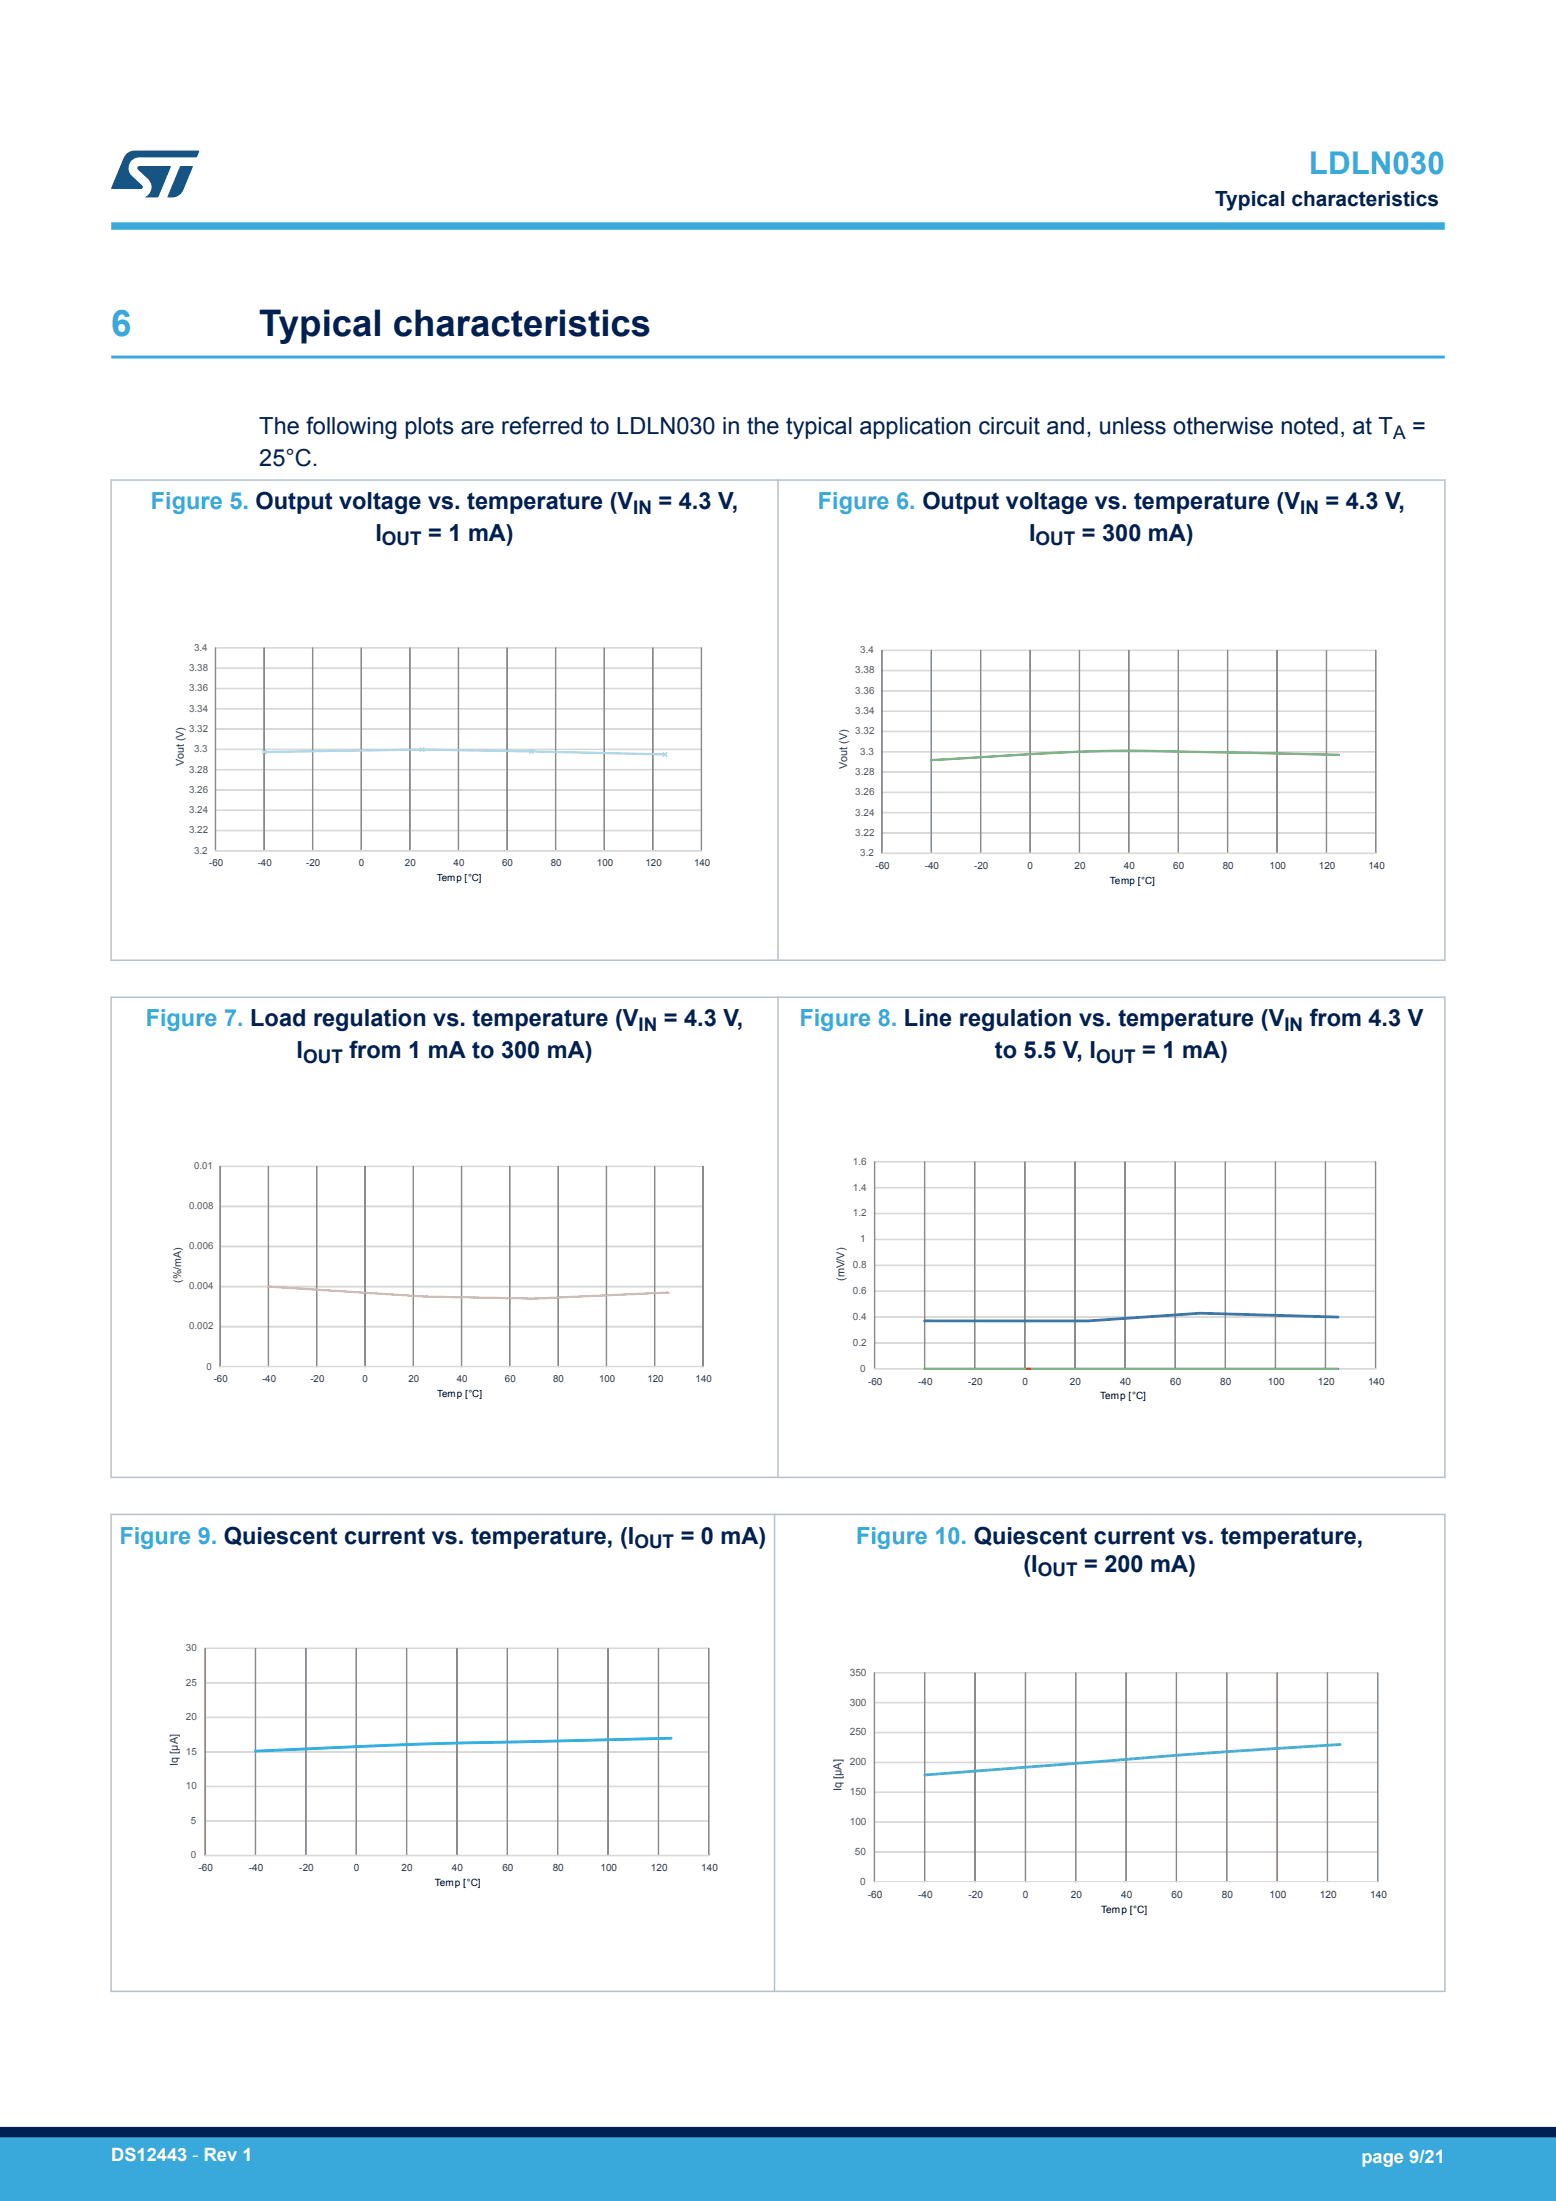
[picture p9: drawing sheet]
<svg xmlns="http://www.w3.org/2000/svg" width="210mm" height="297mm" viewBox="0 0 210 297" stroke-linecap="round" stroke-linejoin="round" font-family="sans-serif">
<path d="M15 48.2h180" fill="none" stroke="#39a9dc" stroke-width=".4"/>
<path d="M29.1 112h65.6v.1h-65.6zM29.1 109.3h65.6v.1h-65.6zM29.1 106.6h65.6h-65.6zM29.1 103.8h65.6v.1h-65.6zM29.1 101.1h65.6v.1h-65.6zM29.1 98.3h65.6v.1h-65.6zM29.1 95.6h65.6v.1h-65.6zM29.1 92.9h65.6h-65.6zM29.1 90.1h65.6v.1h-65.6zM29.1 87.4h65.6v.1h-65.6z" fill="#d9d9d8"/>
<path d="M29.1 98.3h65.6v.1h-65.6zM29.1 95.6h65.6v.1h-65.6zM29.1 92.9h65.6h-65.6zM29.1 90.1h65.6v.1h-65.6zM29.1 87.4h65.6v.1h-65.6zM29.1 112h65.6v.1h-65.6zM29.1 109.3h65.6v.1h-65.6zM29.1 106.6h65.6h-65.6zM29.1 103.8h65.6v.1h-65.6zM29.1 101.1h65.6v.1h-65.6z" fill="none" stroke="#d9d9d8" stroke-width=".13"/>
<path d="M29.1 87.4v27.4zM35.6 87.4l.1 27.4zM42.2 87.4v27.4zM48.7 87.4l.1 27.4zM55.3 87.4v27.4zM61.8 87.4l.1 27.4zM68.4 87.4l.1 27.4zM75 87.4v27.4zM81.5 87.4l.1 27.4zM88.1 87.4v27.4zM94.6 87.4l.1 27.4z" fill="#898989"/>
<path d="M29.1 87.4v27.4zM35.6 87.4l.1 27.4zM42.2 87.4v27.4zM48.7 87.4l.1 27.4zM55.3 87.4v27.4zM61.8 87.4l.1 27.4zM68.4 87.4l.1 27.4zM75 87.4v27.4zM81.5 87.4l.1 27.4zM88.1 87.4v27.4zM94.6 87.4l.1 27.4z" fill="none" stroke="#898989" stroke-width=".13"/>
<path d="M29.1 114.8h65.6v.1h-65.6zM29.1 114.8h65.6" fill="none" stroke="#d9d9d8" stroke-width=".13"/>
<path d="M35.6 101.4l21.4-.3 14.7 .2 18.1 .4v.1l-.1 .1-32.7-.7-21.4 .4z" fill="#adc6e4"/>
<path d="M35.6 101.4l21.4-.3 14.7 .2 18.1 .4v.1l-.1 .1-32.7-.7-21.4 .4z" fill="none" stroke="#adc6e4" stroke-width=".13"/>
<path d="M35.4 101.2l.5 .6zM35.4 101.8l.5-.6z" fill="#adc6e4"/>
<path d="M35.4 101.2l.5 .6M35.9 101.2l-.5 .6" fill="none" stroke="#adc6e4" stroke-width=".18"/>
<path d="M56.7 100.9l.5 .5zM56.7 101.4l.5-.5z" fill="#adc6e4"/>
<path d="M56.7 100.9l.5 .5M57.2 100.9l-.5 .5" fill="none" stroke="#adc6e4" stroke-width=".18"/>
<path d="M71.4 101.1l.6 .6zM71.4 101.7l.6-.6z" fill="#adc6e4"/>
<path d="M71.4 101.1l.6 .6M72 101.1l-.6 .6" fill="none" stroke="#adc6e4" stroke-width=".18"/>
<path d="M89.5 101.5l.5 .6zM89.5 102.1l.5-.6z" fill="#adc6e4"/>
<path d="M89.5 101.5l.5 .6M90 101.5l-.5 .6" fill="none" stroke="#adc6e4" stroke-width=".18"/>
<path d="M22 76.4h76v52h-76zM112 76.4h76v52h-76z" fill="none" stroke="#fff" stroke-width=".13"/>
<path d="M119 112.4h66.7h-66.7zM119 109.6h66.7v.1h-66.7zM119 106.9h66.7v.1h-66.7zM119 104.1h66.7v.1h-66.7zM119 101.4h66.7v.1h-66.7zM119 98.7h66.7h-66.7zM119 95.9h66.7v.1h-66.7zM119 93.2h66.7v.1h-66.7zM119 90.4h66.7v.1h-66.7zM119 87.7h66.7v.1h-66.7z" fill="#d9d9d8"/>
<path d="M119 98.7h66.7h-66.7zM119 95.9h66.7v.1h-66.7zM119 93.2h66.7v.1h-66.7zM119 90.4h66.7v.1h-66.7zM119 87.7h66.7v.1h-66.7zM119 112.4h66.7h-66.7zM119 109.6h66.7v.1h-66.7zM119 106.9h66.7v.1h-66.7zM119 104.1h66.7v.1h-66.7zM119 101.4h66.7v.1h-66.7z" fill="none" stroke="#d9d9d8" stroke-width=".13"/>
<path d="M119 87.8l.1 27.3zM125.7 87.8v27.3zM132.3 87.8l.1 27.3zM139 87.8l.1 27.3zM145.7 87.8v27.3zM152.3 87.8l.1 27.3zM159 87.8l.1 27.3zM165.7 87.8v27.3zM172.3 87.8l.1 27.3zM179 87.8l.1 27.3zM185.7 87.8v27.3z" fill="#898989"/>
<path d="M119 87.8l.1 27.3zM125.7 87.8v27.3zM132.3 87.8l.1 27.3zM139 87.8l.1 27.3zM145.7 87.8v27.3zM152.3 87.8l.1 27.3zM159 87.8l.1 27.3zM165.7 87.8v27.3zM172.3 87.8l.1 27.3zM179 87.8l.1 27.3zM185.7 87.8v27.3z" fill="none" stroke="#898989" stroke-width=".13"/>
<path d="M119 115.1h66.7v.1h-66.7zM119 115.1h66.7" fill="none" stroke="#d9d9d8" stroke-width=".13"/>
<path d="M125.6 102.5l1.5-.1a429.1 429.1 0 0 1 24.4-1.2l18.3 .3 10.9 .3 .1 .1h-.1l-19.4-.4a217.1 217.1 0 0 0-24.4 .5l-11.2 .7z" fill="#71ad46"/>
<path d="M125.6 102.5l1.5-.1a429.1 429.1 0 0 1 24.4-1.2l18.3 .3 10.9 .3 .1 .1h-.1l-19.4-.4a217.1 217.1 0 0 0-24.4 .5l-11.2 .7z" fill="none" stroke="#71ad46" stroke-width=".13"/>
<path d="M14.9 64.8h180.2M15 64.7v65M105 64.7v65M195 64.7v65M14.9 129.6h180.2" fill="none" stroke="#b9c4ca" stroke-width=".21"/>
<path d="M22 146.2h76v52h-76z" fill="none" stroke="#fff" stroke-width=".13"/>
<path d="M29.7 179h65.2v.1h-65.2zM29.7 173.6h65.2v.1h-65.2zM29.7 168.2h65.2h-65.2zM29.7 162.7h65.2v.1h-65.2zM29.7 157.3h65.2v.1h-65.2z" fill="#d9d9d8"/>
<path d="M29.7 157.3v.1h65.2v-.1M29.7 179h65.2v.1h-65.2zM29.7 173.6h65.2v.1h-65.2zM29.7 168.2h65.2h-65.2zM29.7 162.7h65.2v.1h-65.2z" fill="none" stroke="#d9d9d8" stroke-width=".18"/>
<path d="M29.7 157.4v27zM36.2 157.4l.1 27zM42.7 157.4l.1 27zM49.2 157.4l.1 27zM55.8 157.4v27zM62.3 157.4v27zM68.8 157.4v27zM75.3 157.4l.1 27zM81.8 157.4l.1 27zM88.3 157.4l.1 27zM94.8 157.4l.1 27z" fill="#898989"/>
<path d="M29.7 157.4v27zM36.2 157.4l.1 27zM42.7 157.4l.1 27zM49.2 157.4l.1 27zM55.8 157.4v27zM62.3 157.4v27zM68.8 157.4v27zM75.3 157.4l.1 27zM81.8 157.4l.1 27zM88.3 157.4l.1 27zM94.8 157.4l.1 27z" fill="none" stroke="#898989" stroke-width=".13"/>
<path d="M29.7 184.4h65.2" fill="none" stroke="#d9d9d8" stroke-width=".13"/>
<path d="M29.7 184.5v-.1h65.2v.1" fill="none" stroke="#d9d9d8" stroke-width=".18"/>
<path d="M36.2 173.6l21.2 1.3 14.7 .3 17.9-.9 .1 .1-.1 .1-17.9 .8-14.7-.3-21.2-1.3z" fill="#f1a78a"/>
<path d="M36.2 173.6l21.2 1.3 14.7 .3 17.9-.9 .1 .1-.1 .1-17.9 .8-14.7-.3-21.2-1.3z" fill="none" stroke="#f1a78a" stroke-width=".13"/>
<path d="M36.2 173.6h.3v.1h-.3z" fill-rule="evenodd" fill="#f1a78a"/>
<path d="M36.2 173.6h.3v.1h-.3z" fill="none" stroke="#f1a78a" stroke-width=".18"/>
<path d="M57.4 174.9h.3v.1h-.3z" fill-rule="evenodd" fill="#f1a78a"/>
<path d="M57.4 174.9h.3v.1h-.3z" fill="none" stroke="#f1a78a" stroke-width=".18"/>
<path d="M72.1 175.2h.3v.1h-.3z" fill-rule="evenodd" fill="#f1a78a"/>
<path d="M72.1 175.2h.3v.1h-.3z" fill="none" stroke="#f1a78a" stroke-width=".18"/>
<path d="M90 174.4h.3v.1h-.3z" fill-rule="evenodd" fill="#f1a78a"/>
<path d="M90 174.4h.3v.1h-.3z" fill="none" stroke="#f1a78a" stroke-width=".18"/>
<path d="M112 146.2h76v52h-76z" fill="none" stroke="#fff" stroke-width=".13"/>
<path d="M118 181.2h67.7v.1h-67.7zM118 177.7h67.7v.1h-67.7zM118 174.2h67.7v.1h-67.7zM118 170.7h67.7v.1h-67.7zM118 167.2h67.7v.1h-67.7zM118 163.7h67.7v.1h-67.7zM118 160.2h67.7v.1h-67.7zM118 156.7h67.7v.1h-67.7z" fill="#d9d9d8"/>
<path d="M118 156.7h67.7v.1h-67.7zM118 177.7h67.7v.1h-67.7zM118 174.2h67.7v.1h-67.7zM118 170.7h67.7v.1h-67.7zM118 167.2h67.7v.1h-67.7zM118 163.7h67.7v.1h-67.7zM118 160.2h67.7v.1h-67.7zM118 181.2h67.7v.1h-67.7z" fill="none" stroke="#d9d9d8" stroke-width=".13"/>
<path d="M118 156.8l.1 27.9zM124.8 156.8v27.9zM131.5 156.8l.1 27.9zM138.3 156.8v27.9zM145.1 156.8v27.9zM151.8 156.8l.1 27.9zM158.6 156.8v27.9zM165.3 156.8l.1 27.9zM172.1 156.8l.1 27.9zM178.9 156.8v27.9zM185.6 156.8l.1 27.9z" fill="#898989"/>
<path d="M118 156.8l.1 27.9zM124.8 156.8v27.9zM131.5 156.8l.1 27.9zM138.3 156.8v27.9zM145.1 156.8v27.9zM151.8 156.8l.1 27.9zM158.6 156.8v27.9zM165.3 156.8l.1 27.9zM172.1 156.8l.1 27.9zM178.9 156.8v27.9zM185.6 156.8l.1 27.9z" fill="none" stroke="#898989" stroke-width=".13"/>
<path d="M118 184.7h67.7h-67.7zM118 184.7h67.7" fill="none" stroke="#d9d9d8" stroke-width=".13"/>
<path d="M124.7 178.2l22.1-.1 15.2-1 18.6 .5 .1 .1-.1 .1-18.6-.5-15.2 1.1h-22z" fill="#4a72b8"/>
<path d="M124.7 178.2l22.1-.1 15.2-1 18.6 .5 .1 .1-.1 .1-18.6-.5-15.2 1.1h-22z" fill="none" stroke="#4a72b8" stroke-width=".13"/>
<path d="M124.7 184.7l55.9-.1 .1 .1-.1 .1h-55.8z" fill="#629941"/>
<path d="M124.7 184.7l55.9-.1 .1 .1-.1 .1h-55.8z" fill="none" stroke="#629941" stroke-width=".13"/>
<path d="M138.6 184.7l.4-.1 .1 .1-.4 .1z" fill="#ed2224"/>
<path d="M138.6 184.7l.4-.1 .1 .1-.4 .1z" fill="none" stroke="#ed2224" stroke-width=".13"/>
<path d="M14.9 134.6h180.2M15 134.5v65M105 134.5v65M195 134.5v65M14.9 199.4h180.2" fill="none" stroke="#b9c4ca" stroke-width=".21"/>
<path d="M21.8 211.8h75.9v51.9h-75.9z" fill="none" stroke="#fff" stroke-width=".13"/>
<path d="M27.7 245.7h68v.1h-68zM27.7 241h68v.1h-68zM27.7 236.4h68v.1h-68zM27.7 231.7h68v.1h-68zM27.7 227h68v.1h-68zM27.7 222.4h68v.1h-68z" fill="#d9d9d8"/>
<path d="M27.7 236.4h68v.1h-68zM27.7 231.7h68v.1h-68zM27.7 227h68v.1h-68zM27.7 222.4h68v.1h-68zM27.7 245.7h68v.1h-68zM27.7 241h68v.1h-68z" fill="none" stroke="#d9d9d8" stroke-width=".13"/>
<path d="M27.7 222.4v28zM34.5 222.4v28zM41.3 222.4v28zM48 222.4l.1 28zM54.9 222.4v28zM61.6 222.4l.1 28zM68.4 222.4l.1 28zM75.2 222.4l.1 28zM82 222.4l.1 28zM88.8 222.4l.1 28zM95.6 222.4l.1 28z" fill="#898989"/>
<path d="M27.7 222.4v28zM34.5 222.4v28zM41.3 222.4v28zM48 222.4l.1 28zM54.9 222.4v28zM61.6 222.4l.1 28zM68.4 222.4l.1 28zM75.2 222.4l.1 28zM82 222.4l.1 28zM88.8 222.4l.1 28zM95.6 222.4l.1 28z" fill="none" stroke="#898989" stroke-width=".13"/>
<path d="M27.7 250.3h68v.1h-68zM27.7 250.4h68" fill="none" stroke="#d9d9d8" stroke-width=".13"/>
<path d="M34.4 236.2l25.4-1.1 30.8-.7 .1 .2-.1 .1h-.3l-33.1 .8-22.7 .9z" fill="#2caee4"/>
<path d="M34.4 236.2l25.4-1.1 30.8-.7 .1 .2-.1 .1h-.3l-33.1 .8-22.7 .9z" fill="none" stroke="#2caee4" stroke-width=".13"/>
<path d="M111.8 215.6h75.9v52h-75.9z" fill="none" stroke="#fff" stroke-width=".13"/>
<path d="M118 249.9h67.9v.1h-67.9zM118 245.8h67.9v.1h-67.9zM118 241.8h67.9v.1h-67.9zM118 237.8h67.9v.1h-67.9zM118 233.7h67.9v.1h-67.9zM118 229.7h67.9v.1h-67.9zM118 225.7h67.9v.1h-67.9z" fill="#d9d9d8"/>
<path d="M118 237.8h67.9v.1h-67.9zM118 233.7h67.9v.1h-67.9zM118 229.7h67.9v.1h-67.9zM118 225.7h67.9v.1h-67.9zM118 249.9h67.9v.1h-67.9zM118 245.8h67.9v.1h-67.9zM118 241.8h67.9v.1h-67.9z" fill="none" stroke="#d9d9d8" stroke-width=".13"/>
<path d="M118 225.7v28.2zM124.8 225.7v28.2zM131.6 225.7v28.2zM138.4 225.7v28.2zM145.2 225.7v28.2zM152 225.7v28.2zM158.7 225.7l.1 28.2zM165.5 225.7l.1 28.2zM172.3 225.7l.1 28.2zM179.1 225.7l.1 28.2zM185.9 225.7l.1 28.2z" fill="#898989"/>
<path d="M118 225.7v28.2zM124.8 225.7v28.2zM131.6 225.7v28.2zM138.4 225.7v28.2zM145.2 225.7v28.2zM152 225.7v28.2zM158.7 225.7l.1 28.2zM165.5 225.7l.1 28.2zM172.3 225.7l.1 28.2zM179.1 225.7l.1 28.2zM185.9 225.7l.1 28.2z" fill="none" stroke="#898989" stroke-width=".13"/>
<path d="M118 254v-.1h67.9v.1M118 253.9h67.9" fill="none" stroke="#d9d9d8" stroke-width=".13"/>
<path d="M124.7 239.4l37.5-2.9 18.6-1.2 .2 .1-.1 .1-20.7 1.4-35.4 2.7z" fill="#5d9bd3"/>
<path d="M124.7 239.4l37.5-2.9 18.6-1.2 .2 .1-.1 .1-20.7 1.4-35.4 2.7z" fill="none" stroke="#5d9bd3" stroke-width=".13"/>
<path d="M14.9 204.4h180.2M15 204.3v64.5M104.5 204.3v64.5M195 204.3v64.5M14.9 268.7h180.2" fill="none" stroke="#b9c4ca" stroke-width=".21"/>
<path d="M15 30.5h180" fill="none" stroke="#39a9dc" stroke-width="1"/>
<g fill="#005288">
<path d="M17.1 20.7l.7-.3 .4-.1h8.6l.1 .1-.4 .8h-7.6a1.45 1.45 0 0 0-1.4 .9 1.45 1.45 0 0 0 .2 1.6l1.5 1.3 .1 .2-.1 .2-.2 .1h-4l1.7-4.2z"/>
<path d="M24.3 22.4h1.6l.1 .1-1.3 3.2a1.6 1.6 0 0 1-1.5 .9h-.5l-.1-.1z"/>
<path d="M18.6 22.5l.2-.1h4.2l.1 .1-1.8 4.1h-1.7a1.54 1.54 0 0 0 .4-2.4l-1.4-1.3-.1-.2z"/>
</g>
<g fill="#39a9dc">
<path d="M0 288.4h210v8.6h-210z" fill-rule="evenodd"/>
<path d="M-.1 288.4h210.2v4.4h-210.2z" fill-rule="evenodd"/>
</g>
<path d="M0 287.7h210" fill="none" stroke="#002052" stroke-width="1.4"/>
<text font-size="4.9" fill="#39a9dc" x="15" y="45.4">6</text>
<text font-size="4.9" fill="#002052" x="35" y="45.4">Typical characteristics</text>
<text font-size="4.2" fill="#39a9dc" x="176.6" y="23.5">LDLN030</text>
<g font-size="3.2" fill="#002052">
<text x="35" y="58.6">The following plots are referred to LDLN030 in the typical application circuit and, unless otherwise noted, at T</text>
<text x="190.6" y="58.6">=</text>
<text x="35" y="62.9">25°C.</text>
<text x="88.9" y="68.7">= 4.3 V,</text>
<text x="178.9" y="68.7">= 4.3 V,</text>
<text x="50.7" y="73">I</text>
<text x="57.8" y="73">= 1 mA)</text>
<text x="138.9" y="73">I</text>
<text x="146" y="73">= 300 mA)</text>
<text x="40" y="142.7">I</text>
<text x="47.2" y="142.7">from 1 mA to 300 mA)</text>
<text x="89.6" y="138.5">= 4.3 V,</text>
<text x="134.3" y="142.7">to 5.5 V, I</text>
<text x="154.2" y="142.7">= 1 mA)</text>
<text x="176.8" y="138.5">from 4.3 V</text>
<text x="91.9" y="208.3">= 0 mA)</text>
<text x="138.1" y="212.1">(I</text>
<text x="146.3" y="212.1">= 200 mA)</text>
</g>
<g font-size="3.2" fill="#39a9dc">
<text x="20.4" y="68.7">Figure 5. Output voltage vs. temperature (V</text>
<text x="110.4" y="68.7">Figure 6. Output voltage vs. temperature (V</text>
<text x="19.7" y="138.5">Figure 7. Load regulation vs. temperature (V</text>
<text x="107.9" y="138.5">Figure 8. Line regulation vs. temperature (V</text>
<text x="16.1" y="208.3">Figure 9. Quiescent current vs. temperature, (I</text>
<text x="115.5" y="208.3">Figure 10. Quiescent current vs. temperature,</text>
</g>
<text font-size="2.8" fill="#002052" x="164" y="27.9">Typical characteristics</text>
<g font-size="2.5" fill="#002052">
<text x="188" y="59.2">A</text>
<text x="85.5" y="69.3">IN</text>
<text x="175.5" y="69.3">IN</text>
<text x="51.5" y="73.6">OUT</text>
<text x="139.8" y="73.6">OUT</text>
<text x="40.9" y="143.4">OUT</text>
<text x="86.2" y="139.1">IN</text>
<text x="147.9" y="143.4">OUT</text>
<text x="173.3" y="139.1">IN</text>
<text x="85.6" y="208.9">OUT</text>
<text x="140.1" y="212.7">OUT</text>
</g>
<g font-size="2.5" fill="#fff">
<text x="15" y="291.6">DS12443 - Rev 1</text>
<text x="183.7" y="291.9">page 9/21</text>
</g>
<g font-size="1.5" fill="#343434">
<text x="24.8" y="103.4" transform="rotate(-90 24.8 103.4)">Vout (V)</text>
<text x="114.3" y="103.7" transform="rotate(-90 114.3 103.7)">Vout (V)</text>
<text x="114" y="172.9" transform="rotate(-90 114 172.9)">(mV/V)</text>
<text x="24" y="238.2" transform="rotate(-90 24 238.2)">Iq [µA]</text>
<text x="113.6" y="241.7" transform="rotate(-90 113.6 241.7)">Iq [µA]</text>
</g>
<g font-size="1.4" fill="#343434">
<text x="24.5" y="173.1" transform="rotate(-90 24.5 173.1)">(%/mA)</text>
<text x="117.1" y="256.1">-60</text>
<text x="123.9" y="256.1">-40</text>
<text x="130.7" y="256.1">-20</text>
<text x="138.1" y="256.1">0</text>
<text x="144.5" y="256.1">20</text>
<text x="151.3" y="256.1">40</text>
<text x="158.1" y="256.1">60</text>
<text x="164.9" y="256.1">80</text>
<text x="171.3" y="256.1">100</text>
<text x="178.1" y="256.1">120</text>
<text x="184.9" y="256.1">140</text>
</g>
<g font-size="1.4" fill="#5a5a5a">
<text x="114.7" y="226.1">350</text>
<text x="114.7" y="230.1">300</text>
<text x="114.7" y="238.2">200</text>
<text x="114.7" y="234.2">250</text>
<text x="114.7" y="242.2">150</text>
<text x="114.7" y="246.3">100</text>
<text x="115.4" y="250.3">50</text>
<text x="116.1" y="254.3">0</text>
</g>
<text font-size="1.4" fill="#010101" x="148.6" y="258.1">Temp [°C]</text>
<g font-size="1.3" fill="#5a5a5a">
<text x="26.2" y="87.8">3.4</text>
<text x="116.1" y="88.1">3.4</text>
<text x="25.5" y="93.3">3.36</text>
<text x="25.5" y="90.5">3.38</text>
<text x="115.4" y="93.6">3.36</text>
<text x="115.4" y="90.9">3.38</text>
<text x="25.5" y="98.8">3.32</text>
<text x="25.5" y="96">3.34</text>
<text x="26.2" y="101.5">3.3</text>
<text x="115.4" y="99.1">3.32</text>
<text x="115.4" y="96.4">3.34</text>
<text x="116.1" y="101.8">3.3</text>
<text x="25.5" y="107">3.26</text>
<text x="25.5" y="104.2">3.28</text>
<text x="115.4" y="107.3">3.26</text>
<text x="115.4" y="104.6">3.28</text>
<text x="25.5" y="112.5">3.22</text>
<text x="25.5" y="109.7">3.24</text>
<text x="115.4" y="112.8">3.22</text>
<text x="115.4" y="110">3.24</text>
<text x="26.2" y="115.2">3.2</text>
<text x="116.1" y="115.5">3.2</text>
<text x="26.2" y="157.7">0.01</text>
<text x="115.1" y="160.7">1.4</text>
<text x="115.1" y="157.2">1.6</text>
<text x="25.5" y="163.2">0.008</text>
<text x="115.1" y="164.1">1.2</text>
<text x="116.1" y="167.6">1</text>
<text x="25.5" y="174">0.004</text>
<text x="25.5" y="168.6">0.006</text>
<text x="115.1" y="171.1">0.8</text>
<text x="25.5" y="179.4">0.002</text>
<text x="115.1" y="178.1">0.4</text>
<text x="115.1" y="174.6">0.6</text>
<text x="27.8" y="184.8">0</text>
<text x="115.1" y="181.6">0.2</text>
<text x="116.1" y="185.1">0</text>
<text x="25.1" y="227.5">25</text>
<text x="25.1" y="222.8">30</text>
<text x="25.1" y="232.1">20</text>
<text x="25.1" y="236.8">15</text>
<text x="25.1" y="241.5">10</text>
<text x="25.8" y="250.8">0</text>
<text x="25.8" y="246.1">5</text>
</g>
<g font-size="1.3" fill="#343434">
<text x="28.2" y="116.9">-60</text>
<text x="34.8" y="116.9">-40</text>
<text x="41.3" y="116.9">-20</text>
<text x="48.4" y="116.9">0</text>
<text x="54.7" y="116.9">20</text>
<text x="61.2" y="116.9">40</text>
<text x="67.8" y="116.9">60</text>
<text x="74.3" y="116.9">80</text>
<text x="80.6" y="116.9">100</text>
<text x="87.1" y="116.9">120</text>
<text x="93.7" y="116.9">140</text>
<text x="118.1" y="117.3">-60</text>
<text x="124.8" y="117.3">-40</text>
<text x="131.5" y="117.3">-20</text>
<text x="138.7" y="117.3">0</text>
<text x="145" y="117.3">20</text>
<text x="151.7" y="117.3">40</text>
<text x="158.3" y="117.3">60</text>
<text x="165" y="117.3">80</text>
<text x="171.3" y="117.3">100</text>
<text x="178" y="117.3">120</text>
<text x="184.7" y="117.3">140</text>
<text x="28.9" y="186.5">-60</text>
<text x="35.4" y="186.5">-40</text>
<text x="41.9" y="186.5">-20</text>
<text x="48.9" y="186.5">0</text>
<text x="55.1" y="186.5">20</text>
<text x="61.6" y="186.5">40</text>
<text x="68.2" y="186.5">60</text>
<text x="74.7" y="186.5">80</text>
<text x="80.9" y="186.5">100</text>
<text x="87.4" y="186.5">120</text>
<text x="93.9" y="186.5">140</text>
<text x="117.1" y="186.9">-60</text>
<text x="123.9" y="186.9">-40</text>
<text x="130.7" y="186.9">-20</text>
<text x="138" y="186.9">0</text>
<text x="144.4" y="186.9">20</text>
<text x="151.2" y="186.9">40</text>
<text x="157.9" y="186.9">60</text>
<text x="164.7" y="186.9">80</text>
<text x="171.1" y="186.9">100</text>
<text x="177.9" y="186.9">120</text>
<text x="184.6" y="186.9">140</text>
<text x="26.8" y="252.5">-60</text>
<text x="33.6" y="252.5">-40</text>
<text x="40.4" y="252.5">-20</text>
<text x="47.7" y="252.5">0</text>
<text x="54.2" y="252.5">20</text>
<text x="61" y="252.5">40</text>
<text x="67.8" y="252.5">60</text>
<text x="74.6" y="252.5">80</text>
<text x="81.1" y="252.5">100</text>
<text x="87.9" y="252.5">120</text>
<text x="94.7" y="252.5">140</text>
</g>
<g font-size="1.3" fill="#010101">
<text x="59" y="118.9">Temp [°C]</text>
<text x="149.8" y="119.2">Temp [°C]</text>
<text x="59" y="188.5">Temp [°C]</text>
<text x="148.5" y="188.8">Temp [°C]</text>
<text x="58.7" y="254.5">Temp [°C]</text>
</g>
</svg>
